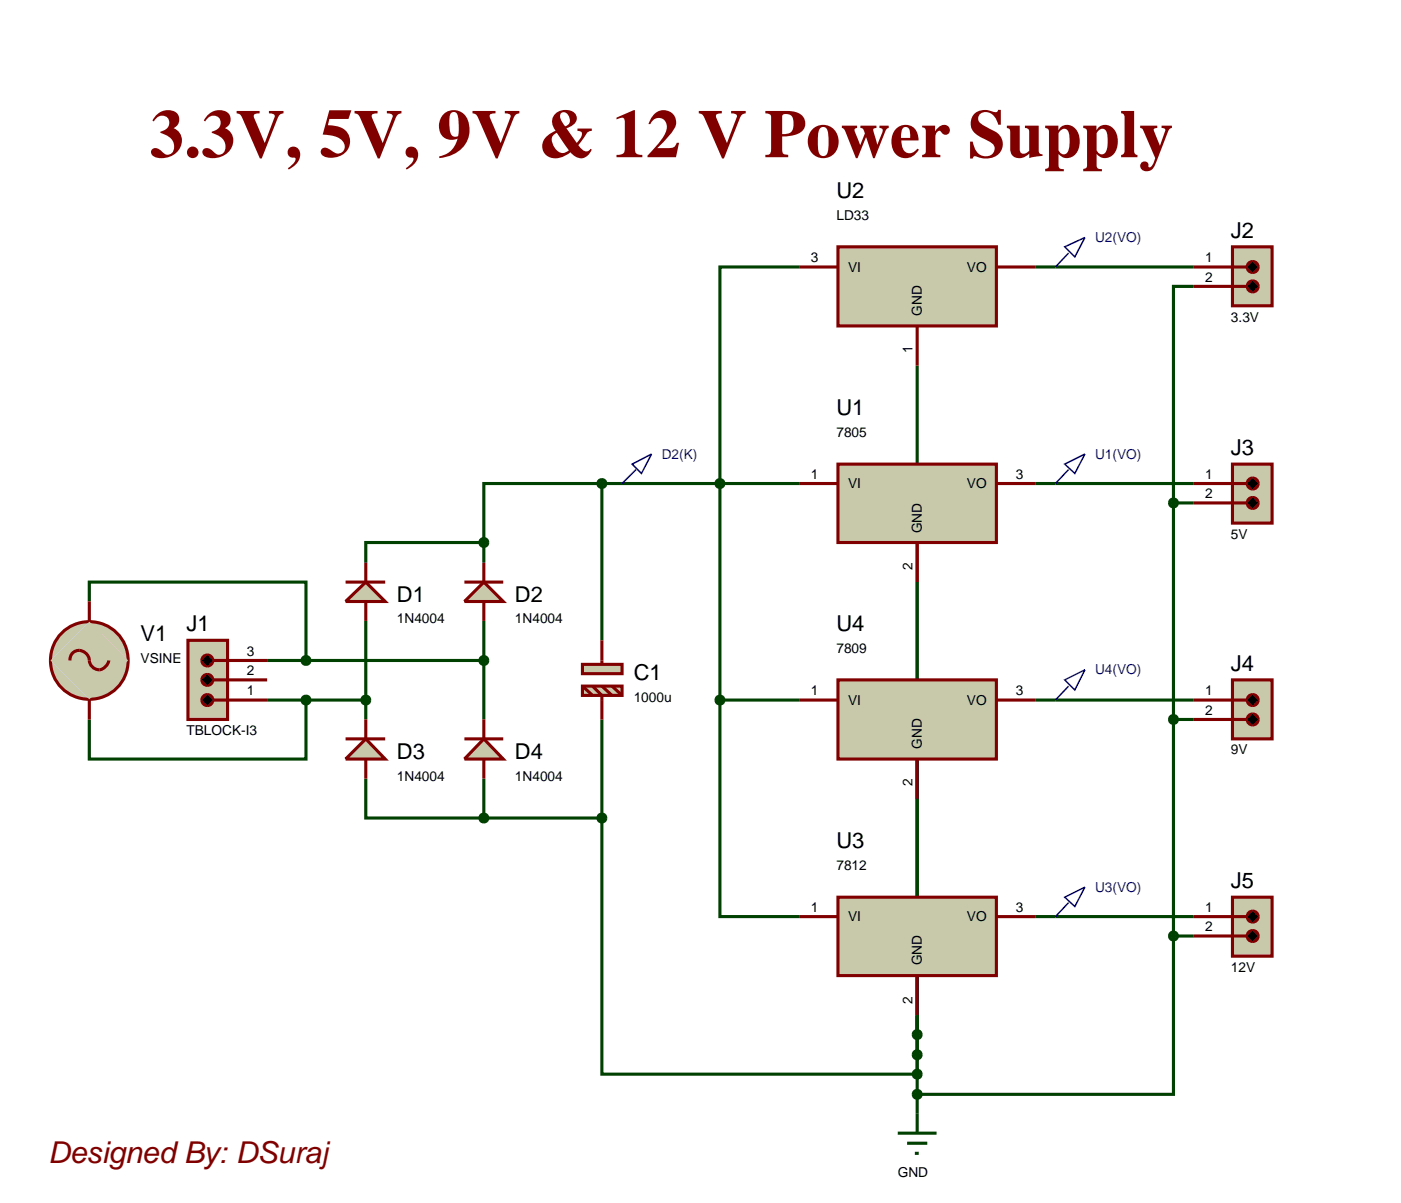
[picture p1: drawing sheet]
<svg xmlns="http://www.w3.org/2000/svg" width="180mm" height="155mm" viewBox="0 0 180 155" stroke-linecap="round" stroke-linejoin="round" font-family="sans-serif">
<g fill="none" stroke="#004000" stroke-width=".4">
<path d="M102.9 34.4h-10.2v55.8M133.3 34.4h20.4M153.7 36.9h-2.6v27.9M118.1 47.1v96.4M11.5 77.5v-2.5h27.9v10.1M62.3 69.9h-15.2v2.6M62.3 69.9v2.6M77.5 62.3h-15.2v7.6M77.5 62.3v20.2M77.5 62.3h25.4M133.3 62.3h20.4M151.1 64.8v55.8"/>
<path d="M151.1 64.8h2.6M34.4 85.1h27.9M34.4 90.2h12.7M39.4 90.2v7.6h-27.9v-5.1M47.1 80v12.7M62.3 80v12.7M77.5 92.7v12.7M92.7 90.2v27.9h10.2M92.7 90.2h10.2M133.3 90.2h20.4M151.1 92.7h2.6M47.1 100.3v5.1h15.2"/>
<path d="M62.3 100.3v5.1M62.3 105.4h15.2M77.5 105.4v33h40.6M133.3 118.1h20.4M151.1 120.6v20.4h-33M151.1 120.6h2.6"/>
</g>
<path d="M24.2 82.5h5.1v10.2h-5.1z" fill="#c8c8aa" stroke="#800000" stroke-width=".4"/>
<path d="M27.5 90.2h6.9M27.5 87.6h6.9M27.5 85.1h6.9" fill="none" stroke="#800000" stroke-width=".4"/>
<g fill="#000" stroke="#800000" stroke-width=".4">
<path d="M26.2 89.7l.5-.2-.7 .7zM26.7 89.5a.68 .68 0 0 1 .7 .7zM26.7 90.9l.7-.7a.68 .68 0 0 1-.7 .7zM26 90.2l.7 .7a.68 .68 0 0 1-.7-.7z"/>
<path d="M26.2 87.1l.5-.2-.7 .7zM26.7 86.9a.68 .68 0 0 1 .7 .7zM26.7 88.3l.7-.7a.68 .68 0 0 1-.7 .7zM26 87.6l.7 .7a.68 .68 0 0 1-.7-.7z"/>
<path d="M26.2 84.6l.5-.2-.7 .7zM26.7 84.4a.68 .68 0 0 1 .7 .7zM27.4 85.1a.68 .68 0 0 1-.7 .7zM26 85.1l.7 .7a.68 .68 0 0 1-.7-.7z"/>
</g>
<path d="M26.7 89.5l.7 .7-.7 .7-.7-.7zM26.7 86.9l.7 .7-.7 .7-.7-.7zM26.7 84.4l.7 .7-.7 .7-.7-.7z" fill="#000"/>
<path d="M8.3 81.3a5 5 0 0 1 3.2-1.2l-5 5a5 5 0 0 1 1.8-3.8zM11.5 80.1a5 5 0 0 1 5 5zM11.5 90.1l5-5a5 5 0 0 1-5 5zM6.5 85.1l5 5a5 5 0 0 1-5-5z" fill="#c8c8aa" stroke="#800000" stroke-width=".4"/>
<path d="M11.5 80.1l5 5-5 5-5-5z" fill="#c8c8aa"/>
<path d="M11.5 77.5v2.5M9 85.1a1.25 1.25 0 0 1 1.2-1.3 1.25 1.25 0 0 1 1.3 1.3 1.25 1.25 0 0 0 1.2 1.2 1.25 1.25 0 0 0 1.3-1.2M11.5 90.2v2.5" fill="none" stroke="#800000" stroke-width=".4"/>
<path d="M107.9 59.8h20.4v10.1h-20.4z" fill="#c8c8aa" stroke="#800000" stroke-width=".4"/>
<path d="M102.9 62.3h5M118.1 69.9v5.1M128.3 62.3h5" fill="none" stroke="#800000" stroke-width=".4"/>
<g fill="#c8c8aa" stroke="#800000" stroke-width=".4">
<path d="M75 85.6h5.1v1.2h-5.1z"/>
<path d="M75 88.4h5.1v1.2h-5.1z"/>
</g>
<path d="M75 88.4l1.3 1.2M76.3 88.4l1.2 1.2v3.1M77.5 82.5v3.1M77.5 88.4l1.3 1.2M78.8 88.4l1.3 1.2" fill="none" stroke="#800000" stroke-width=".4"/>
<path d="M44.5 77.5l2.6-2.5 2.5 2.5z" fill="#c8c8aa" stroke="#800000" stroke-width=".4"/>
<path d="M44.5 75h5.1M47.1 72.5v2.5M47.1 77.5v2.5" fill="none" stroke="#800000" stroke-width=".4"/>
<path d="M62.3 75l2.5 2.5h-5z" fill="#c8c8aa" stroke="#800000" stroke-width=".4"/>
<path d="M59.8 75h5M62.3 72.5v2.5M62.3 77.5v2.5" fill="none" stroke="#800000" stroke-width=".4"/>
<path d="M47.1 95.2l2.5 2.6h-5.1z" fill="#c8c8aa" stroke="#800000" stroke-width=".4"/>
<path d="M44.5 95.2h5.1M47.1 92.7v2.5M47.1 97.8v2.5" fill="none" stroke="#800000" stroke-width=".4"/>
<path d="M62.3 95.2l2.5 2.6h-5z" fill="#c8c8aa" stroke="#800000" stroke-width=".4"/>
<path d="M59.8 95.2h5M62.3 92.7v2.5M62.3 97.8v2.5" fill="none" stroke="#800000" stroke-width=".4"/>
<path d="M62 84.7l.3-.1-.5 .5 .1-.3zM62.3 84.6l.3 .1 .1 .1 .1 .3zM62.8 85.1l-.1 .3-.1 .1-.3 .1zM61.8 85.1l.5 .5-.3-.1-.1-.1z" fill="#004000" stroke="#004000" stroke-width=".4"/>
<path d="M61.8 85.1l.5-.5 .5 .5-.5 .5z" fill="#004000"/>
<path d="M46.7 89.9l.1-.1 .3-.1-.5 .5zM47.1 89.7l.3 .1 .1 .1 .1 .3zM47.1 90.7l.5-.5-.1 .3-.1 .1zM46.6 90.2l.5 .5-.3-.1-.1-.1z" fill="#004000" stroke="#004000" stroke-width=".4"/>
<path d="M46.6 90.2l.5-.5 .5 .5-.5 .5z" fill="#004000"/>
<path d="M62 69.5l.3-.1-.5 .5 .1-.3zM62.3 69.4l.3 .1 .1 .1 .1 .3zM62.3 70.4l.5-.5-.1 .3-.1 .1zM61.8 69.9l.5 .5-.3-.1-.1-.1z" fill="#004000" stroke="#004000" stroke-width=".4"/>
<path d="M62.3 69.4l.5 .5-.5 .5-.5-.5z" fill="#004000"/>
<path d="M39.1 84.7l.3-.1-.5 .5 .1-.3zM39.4 84.6l.3 .1 .1 .1 .1 .3zM39.9 85.1l-.1 .3-.1 .1-.3 .1zM38.9 85.1l.5 .5-.3-.1-.1-.1z" fill="#004000" stroke="#004000" stroke-width=".4"/>
<path d="M39.4 84.6l.5 .5-.5 .5-.5-.5z" fill="#004000"/>
<path d="M39.1 89.8l.3-.1-.5 .5 .1-.3zM39.4 89.7l.3 .1 .1 .1 .1 .3zM39.4 90.7l.5-.5-.1 .3-.1 .1zM38.9 90.2l.5 .5-.3-.1-.1-.1z" fill="#004000" stroke="#004000" stroke-width=".4"/>
<path d="M39.4 89.7l.5 .5-.5 .5-.5-.5z" fill="#004000"/>
<path d="M107.9 31.8h20.4v10.2h-20.4z" fill="#c8c8aa" stroke="#800000" stroke-width=".4"/>
<path d="M102.9 34.4h5M128.3 34.4h5M118.1 42v5.1" fill="none" stroke="#800000" stroke-width=".4"/>
<path d="M107.9 115.6h20.4v10.1h-20.4z" fill="#c8c8aa" stroke="#800000" stroke-width=".4"/>
<path d="M102.9 118.1h5M128.3 118.1h5M118.1 125.7v5.1" fill="none" stroke="#800000" stroke-width=".4"/>
<path d="M107.9 87.6h20.4v10.2h-20.4z" fill="#c8c8aa" stroke="#800000" stroke-width=".4"/>
<path d="M102.9 90.2h5M118.1 97.8v5.1M128.3 90.2h5" fill="none" stroke="#800000" stroke-width=".4"/>
<path d="M77.1 62l.1-.1 .3-.1-.5 .5zM77.5 61.8l.3 .1 .1 .1 .1 .3zM78 62.3l-.1 .3-.1 .1-.3 .1zM77 62.3l.5 .5-.3-.1-.1-.1z" fill="#004000" stroke="#004000" stroke-width=".4"/>
<path d="M77 62.3l.5-.5 .5 .5-.5 .5z" fill="#004000"/>
<path d="M62 105l.3-.1-.5 .5 .1-.3zM62.3 104.9l.3 .1 .1 .1 .1 .3zM62.3 105.9l.5-.5-.1 .3-.1 .1zM61.8 105.4l.5 .5-.3-.1-.1-.1z" fill="#004000" stroke="#004000" stroke-width=".4"/>
<path d="M62.3 104.9l.5 .5-.5 .5-.5-.5z" fill="#004000"/>
<path d="M92.3 62l.1-.1 .3-.1-.5 .5zM92.7 61.8l.3 .1 .1 .1 .1 .3zM93.2 62.3l-.1 .3-.1 .1-.3 .1zM92.2 62.3l.5 .5-.3-.1-.1-.1z" fill="#004000" stroke="#004000" stroke-width=".4"/>
<path d="M92.2 62.3l.5-.5 .5 .5-.5 .5z" fill="#004000"/>
<path d="M92.3 89.9l.1-.1 .3-.1-.5 .5zM92.7 89.7l.3 .1 .1 .1 .1 .3zM93.2 90.2l-.1 .3-.1 .1-.3 .1zM92.2 90.2l.5 .5-.3-.1-.1-.1z" fill="#004000" stroke="#004000" stroke-width=".4"/>
<path d="M92.2 90.2l.5-.5 .5 .5-.5 .5z" fill="#004000"/>
<path d="M77.2 105l.3-.1-.5 .5 .1-.3zM77.5 104.9l.3 .1 .1 .1 .1 .3zM78 105.4l-.1 .3-.1 .1-.3 .1zM77 105.4l.5 .5-.3-.1-.1-.1z" fill="#004000" stroke="#004000" stroke-width=".4"/>
<path d="M77.5 104.9l.5 .5-.5 .5-.5-.5z" fill="#004000"/>
<path d="M115.6 146h5M116.8 147.3h2.6M117.8 148.6h.5M118.1 143.5v2.5" fill="none" stroke="#004000" stroke-width=".4"/>
<path d="M117.7 138.1l.1-.1 .3-.1-.5 .5zM118.1 137.9l.3 .1 .1 .1 .1 .3zM118.6 138.4l-.1 .3-.1 .1-.3 .1zM117.6 138.4l.5 .5-.3-.1-.1-.1z" fill="#004000" stroke="#004000" stroke-width=".4"/>
<path d="M117.6 138.4l.5-.5 .5 .5-.5 .5z" fill="#004000"/>
<path d="M117.7 135.6l.1-.1 .3-.1-.5 .5zM118.1 135.4l.3 .1 .1 .1 .1 .3zM118.6 135.9l-.1 .3-.1 .1-.3 .1zM117.6 135.9l.5 .5-.3-.1-.1-.1z" fill="#004000" stroke="#004000" stroke-width=".4"/>
<path d="M117.6 135.9l.5-.5 .5 .5-.5 .5z" fill="#004000"/>
<path d="M117.7 133l.1-.1 .3-.1-.5 .5zM118.1 132.8l.3 .1 .1 .1 .1 .3zM118.6 133.3l-.1 .3-.1 .1-.3 .1zM117.6 133.3l.5 .5-.3-.1-.1-.1z" fill="#004000" stroke="#004000" stroke-width=".4"/>
<path d="M117.6 133.3l.5-.5 .5 .5-.5 .5z" fill="#004000"/>
<path d="M137.1 31.8l2.6-1.2-1.3 2.5zM137.6 32.6l-1.7 1.8M137.1 59.8l2.6-1.3-1.3 2.5zM137.6 60.5l-1.7 1.8M137.1 87.6l2.6-1.3-1.3 2.6zM137.6 88.4l-1.7 1.8M137.1 115.6l2.6-1.3-1.3 2.5zM137.6 116.3l-1.7 1.8" fill="none" stroke="#0000c0" stroke-width=".2"/>
<path d="M158.7 31.8h5.1v7.6h-5.1z" fill="#c8c8aa" stroke="#800000" stroke-width=".4"/>
<path d="M153.7 34.4h6.8M153.7 36.9h6.8" fill="none" stroke="#800000" stroke-width=".4"/>
<g fill="#000" stroke="#800000" stroke-width=".4">
<path d="M160.8 33.9l.5-.2-.7 .7zM161.3 33.7a.68 .68 0 0 1 .7 .7zM161.3 35.1l.7-.7a.68 .68 0 0 1-.7 .7zM160.6 34.4l.7 .7a.68 .68 0 0 1-.7-.7z"/>
<path d="M160.8 36.4l.5-.2-.7 .7zM161.3 36.2a.68 .68 0 0 1 .7 .7zM162 36.9a.68 .68 0 0 1-.7 .7zM160.6 36.9l.7 .7a.68 .68 0 0 1-.7-.7z"/>
</g>
<path d="M161.3 33.7l.7 .7-.7 .7-.7-.7zM160.6 36.9l.7-.7 .7 .7-.7 .7z" fill="#000"/>
<path d="M158.7 59.8h5.1v7.6h-5.1z" fill="#c8c8aa" stroke="#800000" stroke-width=".4"/>
<path d="M153.7 62.3h6.8M153.7 64.8h6.8" fill="none" stroke="#800000" stroke-width=".4"/>
<g fill="#000" stroke="#800000" stroke-width=".4">
<path d="M160.8 61.8l.5-.2-.7 .7zM161.3 61.6a.68 .68 0 0 1 .7 .7zM162 62.3a.68 .68 0 0 1-.7 .7zM160.6 62.3l.7 .7a.68 .68 0 0 1-.7-.7z"/>
<path d="M160.8 64.3l.5-.2-.7 .7zM161.3 64.1a.68 .68 0 0 1 .7 .7zM161.3 65.5l.7-.7a.68 .68 0 0 1-.7 .7zM160.6 64.8l.7 .7a.68 .68 0 0 1-.7-.7z"/>
</g>
<path d="M161.3 61.6l.7 .7-.7 .7-.7-.7zM161.3 64.1l.7 .7-.7 .7-.7-.7z" fill="#000"/>
<path d="M158.7 87.6h5.1v7.6h-5.1z" fill="#c8c8aa" stroke="#800000" stroke-width=".4"/>
<path d="M153.7 90.2h6.8M153.7 92.7h6.8" fill="none" stroke="#800000" stroke-width=".4"/>
<g fill="#000" stroke="#800000" stroke-width=".4">
<path d="M160.8 89.7l.5-.2-.7 .7zM161.3 89.5a.68 .68 0 0 1 .7 .7zM161.3 90.9l.7-.7a.68 .68 0 0 1-.7 .7zM160.6 90.2l.7 .7a.68 .68 0 0 1-.7-.7z"/>
<path d="M160.8 92.2l.5-.2-.7 .7zM161.3 92a.68 .68 0 0 1 .7 .7zM161.3 93.4l.7-.7a.68 .68 0 0 1-.7 .7zM160.6 92.7l.7 .7a.68 .68 0 0 1-.7-.7z"/>
</g>
<path d="M161.3 89.5l.7 .7-.7 .7-.7-.7zM161.3 92l.7 .7-.7 .7-.7-.7z" fill="#000"/>
<path d="M158.7 115.6h5.1v7.6h-5.1z" fill="#c8c8aa" stroke="#800000" stroke-width=".4"/>
<path d="M153.7 118.1h6.8M153.7 120.6h6.8" fill="none" stroke="#800000" stroke-width=".4"/>
<g fill="#000" stroke="#800000" stroke-width=".4">
<path d="M160.8 117.6l.5-.2-.7 .7zM161.3 117.4a.68 .68 0 0 1 .7 .7zM161.3 118.8l.7-.7a.68 .68 0 0 1-.7 .7zM160.6 118.1l.7 .7a.68 .68 0 0 1-.7-.7z"/>
<path d="M160.8 120.1l.5-.2-.7 .7zM161.3 119.9a.68 .68 0 0 1 .7 .7zM161.3 121.3l.7-.7a.68 .68 0 0 1-.7 .7zM160.6 120.6l.7 .7a.68 .68 0 0 1-.7-.7z"/>
</g>
<path d="M161.3 117.4l.7 .7-.7 .7-.7-.7zM160.6 120.6l.7-.7 .7 .7-.7 .7z" fill="#000"/>
<path d="M117.7 140.7l.1-.1 .3-.1-.5 .5zM118.1 140.5l.3 .1 .1 .1 .1 .3zM118.6 141l-.1 .3-.1 .1-.3 .1zM117.6 141l.5 .5-.3-.1-.1-.1z" fill="#004000" stroke="#004000" stroke-width=".4"/>
<path d="M117.6 141l.5-.5 .5 .5-.5 .5z" fill="#004000"/>
<path d="M150.8 92.3l.3-.1-.5 .5 .1-.3zM151.1 92.2l.3 .1 .1 .1 .1 .3zM151.6 92.7l-.1 .3-.1 .1-.3 .1zM150.6 92.7l.5 .5-.3-.1-.1-.1z" fill="#004000" stroke="#004000" stroke-width=".4"/>
<path d="M151.1 92.2l.5 .5-.5 .5-.5-.5z" fill="#004000"/>
<path d="M150.8 120.2l.3-.1-.5 .5 .1-.3zM151.1 120.1l.3 .1 .1 .1 .1 .3zM151.6 120.6l-.1 .3-.1 .1-.3 .1zM150.6 120.6l.5 .5-.3-.1-.1-.1z" fill="#004000" stroke="#004000" stroke-width=".4"/>
<path d="M151.1 120.1l.5 .5-.5 .5-.5-.5z" fill="#004000"/>
<path d="M150.8 64.4l.3-.1-.5 .5 .1-.3zM151.1 64.3l.3 .1 .1 .1 .1 .3zM151.6 64.8l-.1 .3-.1 .1-.3 .1zM150.6 64.8l.5 .5-.3-.1-.1-.1z" fill="#004000" stroke="#004000" stroke-width=".4"/>
<path d="M150.6 64.8l.5-.5 .5 .5-.5 .5z" fill="#004000"/>
<path d="M81.4 59.8l2.5-1.3-1.3 2.5zM81.9 60.5l-1.8 1.8" fill="none" stroke="#0000c0" stroke-width=".2"/>
<text font-size="8.8" fill="#800000" x="19.3" y="20.3">3.3V, 5V, 9V &amp; 12 V Power Supply</text>
<text font-size="3.9" fill="#800000" x="6.2" y="149.8">Designed By: DSuraj</text>
<g font-size="2.8">
<text x="107.7" y="25.5">U2</text>
<text x="158.5" y="30.7">J2</text>
<text x="107.7" y="53.5">U1</text>
<text x="158.5" y="58.7">J3</text>
<text x="51.1" y="77.6">D1</text>
<text x="66.3" y="77.6">D2</text>
<text x="18.1" y="82.6">V1</text>
<text x="24" y="81.4">J1</text>
<text x="107.7" y="81.3">U4</text>
<text x="81.6" y="87.7">C1</text>
<text x="158.5" y="86.5">J4</text>
<text x="51.1" y="97.8">D3</text>
<text x="66.3" y="97.8">D4</text>
<text x="107.7" y="109.3">U3</text>
<text x="158.5" y="114.4">J5</text>
</g>
<g font-size="1.8">
<text x="107.7" y="28.3">LD33</text>
<text x="104.4" y="33.8">3</text>
<text x="109.2" y="35">VI</text>
<text x="124.5" y="35">VO</text>
<text x="155.2" y="33.8">1</text>
<text x="118.7" y="40.7" transform="rotate(-90 118.7 40.7)">GND</text>
<text x="155.2" y="36.3">2</text>
<text x="158.5" y="41.5">3.3V</text>
<text x="117.5" y="45.5" transform="rotate(-90 117.5 45.5)">1</text>
<text x="107.7" y="56.3">7805</text>
<text x="104.4" y="61.7">1</text>
<text x="109.2" y="62.9">VI</text>
<text x="124.5" y="62.9">VO</text>
<text x="130.8" y="61.7">3</text>
<text x="155.2" y="61.7">1</text>
<text x="155.2" y="64.2">2</text>
<text x="118.7" y="68.7" transform="rotate(-90 118.7 68.7)">GND</text>
<text x="158.5" y="69.4">5V</text>
<text x="117.5" y="73.5" transform="rotate(-90 117.5 73.5)">2</text>
<text x="51.1" y="80.3">1N4004</text>
<text x="66.3" y="80.3">1N4004</text>
<text x="18.1" y="85.4">VSINE</text>
<text x="31.8" y="89.6">1</text>
<text x="31.8" y="87">2</text>
<text x="31.8" y="84.5">3</text>
<text x="104.4" y="89.6">1</text>
<text x="107.7" y="84.1">7809</text>
<text x="130.8" y="89.6">3</text>
<text x="155.2" y="89.6">1</text>
<text x="24" y="94.7">TBLOCK-I3</text>
<text x="81.6" y="90.5">1000u</text>
<text x="109.2" y="90.8">VI</text>
<text x="124.5" y="90.8">VO</text>
<text x="155.2" y="92.1">2</text>
<text x="51.1" y="100.6">1N4004</text>
<text x="66.3" y="100.6">1N4004</text>
<text x="117.5" y="101.3" transform="rotate(-90 117.5 101.3)">2</text>
<text x="118.7" y="96.5" transform="rotate(-90 118.7 96.5)">GND</text>
<text x="158.5" y="97.2">9V</text>
<text x="107.7" y="112.1">7812</text>
<text x="104.4" y="117.5">1</text>
<text x="109.2" y="118.7">VI</text>
<text x="124.5" y="118.7">VO</text>
<text x="130.8" y="117.5">3</text>
<text x="155.2" y="117.5">1</text>
<text x="155.2" y="120">2</text>
<text x="118.7" y="124.4" transform="rotate(-90 118.7 124.4)">GND</text>
<text x="158.5" y="125.2">12V</text>
<text x="117.5" y="129.3" transform="rotate(-90 117.5 129.3)">2</text>
<text x="115.6" y="151.7">GND</text>
</g>
<g font-size="1.8" fill="#0000c0">
<text x="141" y="31.2">U2(VO)</text>
<text x="85.2" y="59.1">D2(K)</text>
<text x="141" y="59.1">U1(VO)</text>
<text x="141" y="86.9">U4(VO)</text>
<text x="141" y="114.9">U3(VO)</text>
</g>
</svg>
